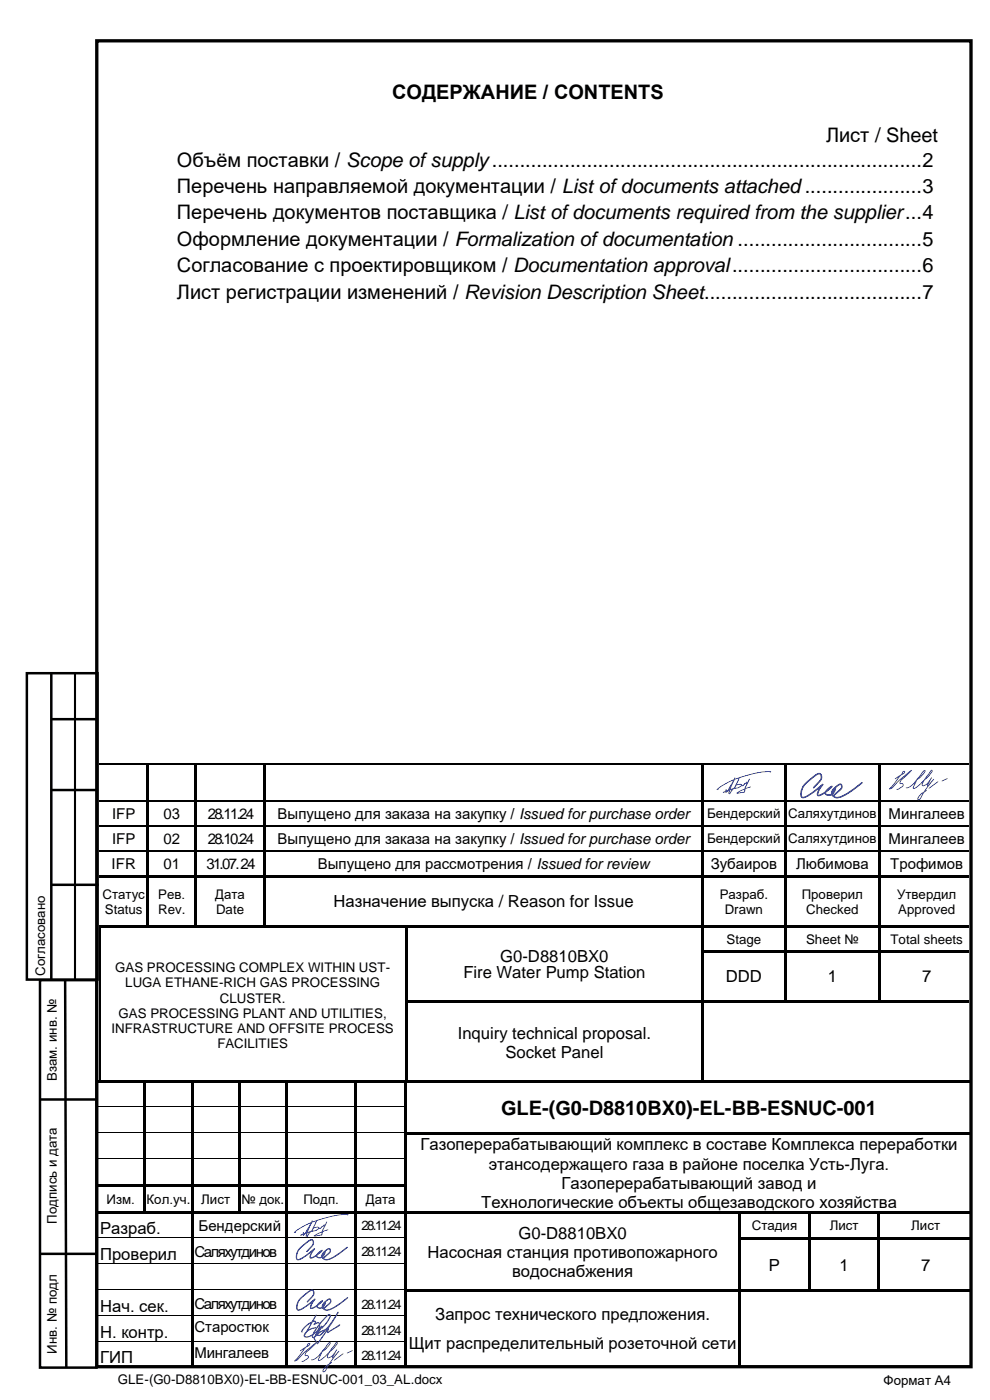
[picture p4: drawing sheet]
<svg xmlns="http://www.w3.org/2000/svg" width="210mm" height="297mm" viewBox="0 0 210 297" stroke-linecap="round" stroke-linejoin="round" font-family="sans-serif">
<path d="M20.5 8.7h185.5v281.2h-185.5z" fill="none" stroke="#000" stroke-width=".71" stroke-linecap="butt"/>
<path d="M5.7 142.8h15v65h-15zM10.8 152.6h10M10.9 142.8v65M10.8 167.6h10M10.9 187.7h10M8.5 207.9h12v82.2h-12zM13.8 207.9l.3 82.2M8.6 233.3h12M8.5 266h12" fill="none" stroke="#000" stroke-width=".53"/>
<path d="M15.9 142.8v65" fill="none" stroke="#000" stroke-width=".44"/>
<g fill="#000">
<path d="M20.7 229.2h9.8v.5h-9.8z" fill-rule="evenodd"/>
<path d="M30.5 229.2h.5v.5h-.5z" fill-rule="evenodd"/>
<path d="M30.5 229.7h.5v5h-.5z" fill-rule="evenodd"/>
<path d="M30.5 234.7h.5v.5h-.5z" fill-rule="evenodd"/>
<path d="M31 229.2h9.5v.5h-9.5z" fill-rule="evenodd"/>
<path d="M40.5 229.2h.5v.5h-.5z" fill-rule="evenodd"/>
<path d="M40.5 229.7h.5v5h-.5z" fill-rule="evenodd"/>
<path d="M40.5 234.7h.5v.5h-.5z" fill-rule="evenodd"/>
<path d="M41 229.2h9.5v.5h-9.5z" fill-rule="evenodd"/>
<path d="M50.5 229.2h.5v.5h-.5z" fill-rule="evenodd"/>
<path d="M50.5 229.7h.5v5h-.5z" fill-rule="evenodd"/>
<path d="M50.5 234.7h.5v.5h-.5z" fill-rule="evenodd"/>
<path d="M51 229.2h9.5v.5h-9.5z" fill-rule="evenodd"/>
<path d="M60.5 229.2h.5v.5h-.5z" fill-rule="evenodd"/>
<path d="M60.5 229.7h.5v5h-.5z" fill-rule="evenodd"/>
<path d="M60.5 234.7h.5v.5h-.5z" fill-rule="evenodd"/>
<path d="M61 229.2h14.3v.5h-14.3z" fill-rule="evenodd"/>
<path d="M75.3 229.2h.5v.5h-.5z" fill-rule="evenodd"/>
<path d="M75.3 229.7h.5v5h-.5z" fill-rule="evenodd"/>
<path d="M75.3 234.7h.5v.5h-.5z" fill-rule="evenodd"/>
<path d="M75.8 229.2h10v.5h-10z" fill-rule="evenodd"/>
<path d="M85.8 229.2h.5v.5h-.5z" fill-rule="evenodd"/>
<path d="M85.8 229.7h.5v5h-.5z" fill-rule="evenodd"/>
<path d="M85.8 234.7h.5v.5h-.5z" fill-rule="evenodd"/>
<path d="M86.3 229.2h119.7v.5h-119.7z" fill-rule="evenodd"/>
<path d="M20.7 251.3h9.8v.5h-9.8z" fill-rule="evenodd"/>
<path d="M20.7 257h9.8v.5h-9.8z" fill-rule="evenodd"/>
<path d="M30.5 235.2h.5v5h-.5z" fill-rule="evenodd"/>
<path d="M30.5 240.2h.5v.5h-.5z" fill-rule="evenodd"/>
<path d="M30.5 240.7h.5v5h-.5z" fill-rule="evenodd"/>
<path d="M30.5 245.7h.5v.6h-.5z" fill-rule="evenodd"/>
<path d="M30.5 246.3h.5v5h-.5z" fill-rule="evenodd"/>
<path d="M30.5 251.3h.5v.5h-.5z" fill-rule="evenodd"/>
<path d="M30.5 251.8h.5v5.2h-.5z" fill-rule="evenodd"/>
<path d="M30.5 257h.5v.5h-.5z" fill-rule="evenodd"/>
<path d="M31 251.3h9.5v.5h-9.5z" fill-rule="evenodd"/>
<path d="M31 257h9.5v.5h-9.5z" fill-rule="evenodd"/>
<path d="M40.5 235.2h.5v5h-.5z" fill-rule="evenodd"/>
<path d="M40.5 240.2h.5v.5h-.5z" fill-rule="evenodd"/>
<path d="M40.5 240.7h.5v5h-.5z" fill-rule="evenodd"/>
<path d="M40.5 245.7h.5v.6h-.5z" fill-rule="evenodd"/>
<path d="M40.5 246.3h.5v5h-.5z" fill-rule="evenodd"/>
<path d="M40.5 251.3h.5v.5h-.5z" fill-rule="evenodd"/>
<path d="M40.5 251.8h.5v5.2h-.5z" fill-rule="evenodd"/>
<path d="M40.5 257h.5v.5h-.5z" fill-rule="evenodd"/>
<path d="M41 251.3h9.5v.5h-9.5z" fill-rule="evenodd"/>
<path d="M41 257h9.5v.5h-9.5z" fill-rule="evenodd"/>
<path d="M50.5 235.2h.5v5h-.5z" fill-rule="evenodd"/>
<path d="M50.5 240.2h.5v.5h-.5z" fill-rule="evenodd"/>
<path d="M50.5 240.7h.5v5h-.5z" fill-rule="evenodd"/>
<path d="M50.5 245.7h.5v.6h-.5z" fill-rule="evenodd"/>
<path d="M50.5 246.3h.5v5h-.5z" fill-rule="evenodd"/>
<path d="M50.5 251.3h.5v.5h-.5z" fill-rule="evenodd"/>
<path d="M50.5 251.8h.5v5.2h-.5z" fill-rule="evenodd"/>
<path d="M50.5 257h.5v.5h-.5z" fill-rule="evenodd"/>
<path d="M51 251.3h9.5v.5h-9.5z" fill-rule="evenodd"/>
<path d="M51 257h9.5v.5h-9.5z" fill-rule="evenodd"/>
<path d="M60.5 235.2h.5v5h-.5z" fill-rule="evenodd"/>
<path d="M60.5 240.2h.5v.5h-.5z" fill-rule="evenodd"/>
<path d="M60.5 240.7h.5v5h-.5z" fill-rule="evenodd"/>
<path d="M60.5 245.7h.5v.6h-.5z" fill-rule="evenodd"/>
<path d="M60.5 246.3h.5v5h-.5z" fill-rule="evenodd"/>
<path d="M60.5 251.3h.5v.5h-.5z" fill-rule="evenodd"/>
<path d="M60.5 251.8h.5v5.2h-.5z" fill-rule="evenodd"/>
<path d="M60.5 257h.5v.5h-.5z" fill-rule="evenodd"/>
<path d="M61 251.3h14.3v.5h-14.3z" fill-rule="evenodd"/>
<path d="M61 257h14.3v.5h-14.3z" fill-rule="evenodd"/>
<path d="M75.3 235.2h.5v5h-.5z" fill-rule="evenodd"/>
<path d="M75.3 240.2h.5v.5h-.5z" fill-rule="evenodd"/>
<path d="M75.3 240.7h.5v5h-.5z" fill-rule="evenodd"/>
<path d="M75.3 245.7h.5v.6h-.5z" fill-rule="evenodd"/>
<path d="M75.3 246.3h.5v5h-.5z" fill-rule="evenodd"/>
<path d="M75.3 251.3h.5v.5h-.5z" fill-rule="evenodd"/>
<path d="M75.3 251.8h.5v5.2h-.5z" fill-rule="evenodd"/>
<path d="M75.3 257h.5v.5h-.5z" fill-rule="evenodd"/>
<path d="M75.8 251.3h10v.5h-10z" fill-rule="evenodd"/>
<path d="M75.8 257h10v.5h-10z" fill-rule="evenodd"/>
<path d="M85.8 235.2h.5v5h-.5z" fill-rule="evenodd"/>
<path d="M85.8 240.2h.5v.5h-.5z" fill-rule="evenodd"/>
<path d="M85.8 240.7h.5v5h-.5z" fill-rule="evenodd"/>
<path d="M85.8 245.7h.5v.6h-.5z" fill-rule="evenodd"/>
<path d="M85.8 246.3h.5v5h-.5z" fill-rule="evenodd"/>
<path d="M85.8 251.3h.5v.5h-.5z" fill-rule="evenodd"/>
<path d="M85.8 251.8h.5v5.2h-.5z" fill-rule="evenodd"/>
<path d="M85.8 257h.5v.5h-.5z" fill-rule="evenodd"/>
<path d="M86.3 240.2h119.7v.5h-119.7z" fill-rule="evenodd"/>
<path d="M86.3 257h70.3v.5h-70.3z" fill-rule="evenodd"/>
<path d="M156.6 257h.6v.5h-.6z" fill-rule="evenodd"/>
<path d="M157.2 257h14.3v.5h-14.3z" fill-rule="evenodd"/>
<path d="M171.5 257h.5v.5h-.5z" fill-rule="evenodd"/>
<path d="M172 257h14.2v.5h-14.2z" fill-rule="evenodd"/>
<path d="M186.2 257h.5v.5h-.5z" fill-rule="evenodd"/>
<path d="M186.7 257h19.3v.5h-19.3z" fill-rule="evenodd"/>
<path d="M40.5 257.5h.5v5h-.5z" fill-rule="evenodd"/>
<path d="M40.5 262.5h.5v.5h-.5z" fill-rule="evenodd"/>
<path d="M40.5 263h.5v5h-.5z" fill-rule="evenodd"/>
<path d="M40.5 268h.5v.6h-.5z" fill-rule="evenodd"/>
<path d="M40.5 268.6h.5v4.9h-.5z" fill-rule="evenodd"/>
<path d="M40.5 273.5h.5v.6h-.5z" fill-rule="evenodd"/>
<path d="M40.5 274.1h.5v5h-.5z" fill-rule="evenodd"/>
<path d="M40.5 279.1h.5v.5h-.5z" fill-rule="evenodd"/>
<path d="M60.5 257.5h.5v5h-.5z" fill-rule="evenodd"/>
<path d="M60.5 262.5h.5v.5h-.5z" fill-rule="evenodd"/>
<path d="M60.5 263h.5v5h-.5z" fill-rule="evenodd"/>
<path d="M60.5 268h.5v.6h-.5z" fill-rule="evenodd"/>
<path d="M60.5 268.6h.5v4.9h-.5z" fill-rule="evenodd"/>
<path d="M60.5 273.5h.5v.6h-.5z" fill-rule="evenodd"/>
<path d="M60.5 274.1h.5v5h-.5z" fill-rule="evenodd"/>
<path d="M60.5 279.1h.5v.5h-.5z" fill-rule="evenodd"/>
<path d="M75.3 257.5h.5v5h-.5z" fill-rule="evenodd"/>
<path d="M75.3 262.5h.5v.5h-.5z" fill-rule="evenodd"/>
<path d="M75.3 263h.5v5h-.5z" fill-rule="evenodd"/>
<path d="M75.3 268h.5v.6h-.5z" fill-rule="evenodd"/>
<path d="M75.3 268.6h.5v4.9h-.5z" fill-rule="evenodd"/>
<path d="M75.3 273.5h.5v.6h-.5z" fill-rule="evenodd"/>
<path d="M75.3 274.1h.5v5h-.5z" fill-rule="evenodd"/>
<path d="M75.3 279.1h.5v.5h-.5z" fill-rule="evenodd"/>
<path d="M85.8 257.5h.5v5h-.5z" fill-rule="evenodd"/>
<path d="M85.8 262.5h.5v.5h-.5z" fill-rule="evenodd"/>
<path d="M85.8 263h.5v5h-.5z" fill-rule="evenodd"/>
<path d="M85.8 268h.5v.6h-.5z" fill-rule="evenodd"/>
<path d="M85.8 268.6h.5v4.9h-.5z" fill-rule="evenodd"/>
<path d="M85.8 273.5h.5v.6h-.5z" fill-rule="evenodd"/>
<path d="M85.8 274.1h.5v5h-.5z" fill-rule="evenodd"/>
<path d="M85.8 279.1h.5v.5h-.5z" fill-rule="evenodd"/>
<path d="M86.3 273.5h70.3v.6h-70.3z" fill-rule="evenodd"/>
<path d="M156.6 257.5h.6v5h-.6z" fill-rule="evenodd"/>
<path d="M156.6 262.5h.6v.5h-.6z" fill-rule="evenodd"/>
<path d="M156.6 263h.6v5h-.6z" fill-rule="evenodd"/>
<path d="M156.6 268h.6v.6h-.6z" fill-rule="evenodd"/>
<path d="M156.6 268.6h.6v4.9h-.6z" fill-rule="evenodd"/>
<path d="M156.6 273.5h.6v.6h-.6z" fill-rule="evenodd"/>
<path d="M156.6 274.1h.6v5h-.6z" fill-rule="evenodd"/>
<path d="M156.6 279.1h.6v.5h-.6z" fill-rule="evenodd"/>
<path d="M157.2 262.5h14.3v.5h-14.3z" fill-rule="evenodd"/>
<path d="M157.2 273.5h14.3v.6h-14.3z" fill-rule="evenodd"/>
<path d="M171.5 257.5h.5v5h-.5z" fill-rule="evenodd"/>
<path d="M171.5 262.5h.5v.5h-.5z" fill-rule="evenodd"/>
<path d="M171.5 263h.5v5h-.5z" fill-rule="evenodd"/>
<path d="M171.5 268h.5v.6h-.5z" fill-rule="evenodd"/>
<path d="M171.5 268.6h.5v4.9h-.5z" fill-rule="evenodd"/>
<path d="M171.5 273.5h.5v.6h-.5z" fill-rule="evenodd"/>
<path d="M172 262.5h14.2v.5h-14.2z" fill-rule="evenodd"/>
<path d="M172 273.5h14.2v.6h-14.2z" fill-rule="evenodd"/>
<path d="M186.2 257.5h.5v5h-.5z" fill-rule="evenodd"/>
<path d="M186.2 262.5h.5v.5h-.5z" fill-rule="evenodd"/>
<path d="M186.2 263h.5v5h-.5z" fill-rule="evenodd"/>
<path d="M186.2 268h.5v.6h-.5z" fill-rule="evenodd"/>
<path d="M186.2 268.6h.5v4.9h-.5z" fill-rule="evenodd"/>
<path d="M186.2 273.5h.5v.6h-.5z" fill-rule="evenodd"/>
<path d="M186.7 262.5h19.3v.5h-19.3z" fill-rule="evenodd"/>
<path d="M186.7 273.5h19.3v.6h-19.3z" fill-rule="evenodd"/>
<path d="M40.5 279.6h.5v5h-.5z" fill-rule="evenodd"/>
<path d="M40.5 284.6h.5v.5h-.5z" fill-rule="evenodd"/>
<path d="M40.5 285.1h.5v4.7h-.5z" fill-rule="evenodd"/>
<path d="M60.5 279.6h.5v5h-.5z" fill-rule="evenodd"/>
<path d="M60.5 284.6h.5v.5h-.5z" fill-rule="evenodd"/>
<path d="M60.5 285.1h.5v4.7h-.5z" fill-rule="evenodd"/>
<path d="M75.3 279.6h.5v5h-.5z" fill-rule="evenodd"/>
<path d="M75.3 284.6h.5v.5h-.5z" fill-rule="evenodd"/>
<path d="M75.3 285.1h.5v4.7h-.5z" fill-rule="evenodd"/>
<path d="M85.8 279.6h.5v5h-.5z" fill-rule="evenodd"/>
<path d="M85.8 284.6h.5v.5h-.5z" fill-rule="evenodd"/>
<path d="M85.8 285.1h.5v4.7h-.5z" fill-rule="evenodd"/>
<path d="M156.6 279.6h.6v5h-.6z" fill-rule="evenodd"/>
<path d="M156.6 284.6h.6v.5h-.6z" fill-rule="evenodd"/>
<path d="M156.6 285.1h.6v4.7h-.6z" fill-rule="evenodd"/>
</g>
<g fill="none" stroke="#000" stroke-width=".21">
<path d="M20.7 234.8h9.8M31 234.8h9.5M41 234.8h9.5M51 234.8h9.5M61 234.8h14.3M75.8 234.8h10M20.7 240.3h9.8M20.7 245.8h9.8M31 240.3h9.5M31 245.8h9.5M41 240.3h9.5M41 245.8h9.5"/>
<path d="M51 240.3h9.5M51 245.8h9.5M61 240.3h14.3M61 245.8h14.3M75.8 240.3h10M75.8 245.8h10M20.7 262.6h19.8M20.7 268.1h19.8M20.7 273.6h19.8M20.7 279.1h19.8M41 262.6h19.5M41 268.1h19.5"/>
<path d="M41 273.6h19.5M41 279.1h19.5M61 262.6h14.3M61 268.1h14.3M61 273.6h14.3M61 279.1h14.3M75.8 262.6h10M75.8 268.1h10M75.8 273.6h10M75.8 279.1h10M20.7 284.7h19.8M41 284.7h19.5"/>
<path d="M61 284.7h14.3M75.8 284.7h10"/>
</g>
<path d="M62.9 260.9l.2-.1zM65.2 261l-.2 .5zM66.5 262.2l.2-.1z" fill-rule="evenodd" fill="#9a9cfa"/>
<path d="M62.4 261.4l.1 .2 .3-.1-.2-.1 .9-.6 2.4-1.3-1.2 2.1-.3 .1 .1-.3h-.2l-.1 .4-.5 .3h.3l.2-.1 .1 .2 .7-.5-.1 .6h.1l.1-.1a.6 .6 0 0 1 .5-.8l-.5 1 1-1.1 1-.2 1.7-.9-.5 .8a.88 .88 0 0 1-.9 .6l-.9 .6 .3 .1 1.5-.2a1.22 1.22 0 0 1 1.3-1.1l-.1-.2-1 .4 .8-2-.4 .6h-.2l-.8 .8-.5-.4-.8 .2 .6-1.4 3.5-1 1.4-.2 1.5-.1 .1 .1 .2-.1-.3-.1a21.3 21.3 0 0 0-6.1 1.1l-1.2 .5v-.2l-.1-.1-.2 .4-2.4 1.2zM66.2 259.4l-.9 2 .8-.4 .9-1.9zM66.6 260.6l-.3 .5 .5-.1 .8-.5zM65.2 261l-.2 .5zM66.9 262.2l1.2-.2 .1-.5z" fill-rule="evenodd" fill="#0808f0"/>
<g fill="none" stroke="#000" stroke-width=".25">
<path d="M21.1 162.2h10.1M21.1 169.9h10M21.1 175.2h10M31.5 162.2h9.9M31.7 175.2h9.6M31.9 169.9h9.4M41.6 162.2h14.4M41.8 175.2h14.1M42 169.9h13.9M56.2 162.2h92.7M56.4 175.2h92.4M56.6 169.9h92.2"/>
<path d="M149.1 162.2h17.3M149.3 175.2h17M149.6 169.9h16.7M166.7 162.2h19.8M166.9 175.2h19.5M167.1 169.9h19.3M186.7 162.2h18.9M186.9 175.2h18.7M187.1 169.9h18.5M21.1 180.5h10M31.7 180.5h9.6M41.8 180.5h14.1"/>
<path d="M56.4 180.5h92.4M149.3 180.5h17M166.9 180.5h19.5M186.9 180.5h18.7"/>
</g>
<g fill="#000">
<path d="M31.1 170.1h.6z" fill-rule="evenodd"/>
<path d="M31.1 169.8h.3v.3h-.3z" fill-rule="evenodd"/>
<path d="M31.1 162.2h.6v12.8h-.6z" fill-rule="evenodd"/>
<path d="M31.1 175.1h.6v.3h-.6z" fill-rule="evenodd"/>
<path d="M31.2 162.3h.4z" fill-rule="evenodd"/>
<path d="M31.2 162h.3v.3h-.3z" fill-rule="evenodd"/>
<path d="M31.4 169.8h.3v.3h-.3z" fill-rule="evenodd"/>
<path d="M31.7 169.8h.2v.3h-.2z" fill-rule="evenodd"/>
<path d="M41.3 170.1h.5z" fill-rule="evenodd"/>
<path d="M41.3 169.8h.2v.3h-.2z" fill-rule="evenodd"/>
<path d="M41.3 162.2h.5v12.8h-.5z" fill-rule="evenodd"/>
<path d="M41.3 175.1h.5v.3h-.5z" fill-rule="evenodd"/>
<path d="M41.4 162.3h.3z" fill-rule="evenodd"/>
<path d="M41.4 162h.2v.3h-.2z" fill-rule="evenodd"/>
<path d="M41.5 169.8h.3v.3h-.3z" fill-rule="evenodd"/>
<path d="M41.8 169.8h.2v.3h-.2z" fill-rule="evenodd"/>
<path d="M55.9 170.1h.5z" fill-rule="evenodd"/>
<path d="M55.9 169.8h.2v.3h-.2z" fill-rule="evenodd"/>
<path d="M55.9 162.2h.5v12.8h-.5z" fill-rule="evenodd"/>
<path d="M55.9 175.1h.5v.3h-.5z" fill-rule="evenodd"/>
<path d="M56 162.3h.3z" fill-rule="evenodd"/>
<path d="M56 162h.2v.3h-.2z" fill-rule="evenodd"/>
<path d="M56.1 169.8h.3v.3h-.3z" fill-rule="evenodd"/>
<path d="M56.4 169.8h.2v.3h-.2z" fill-rule="evenodd"/>
<path d="M148.8 170.1h.5z" fill-rule="evenodd"/>
<path d="M148.8 169.8h.2v.3h-.2z" fill-rule="evenodd"/>
<path d="M148.8 162.3h.5v12.7h-.5z" fill-rule="evenodd"/>
<path d="M148.8 175.1h.5v.3h-.5z" fill-rule="evenodd"/>
<path d="M148.9 162.3h.3z" fill-rule="evenodd"/>
<path d="M148.9 162h.2v.3h-.2z" fill-rule="evenodd"/>
<path d="M149 169.8h.3v.3h-.3z" fill-rule="evenodd"/>
<path d="M149.3 169.8h.3v.3h-.3z" fill-rule="evenodd"/>
<path d="M166.3 170.1h.6z" fill-rule="evenodd"/>
<path d="M166.3 169.8h.3v.3h-.3z" fill-rule="evenodd"/>
<path d="M166.3 162.3h.6v12.7h-.6z" fill-rule="evenodd"/>
<path d="M166.3 175.1h.6v.3h-.6z" fill-rule="evenodd"/>
<path d="M166.4 162.3h.4z" fill-rule="evenodd"/>
<path d="M166.4 162h.3v.3h-.3z" fill-rule="evenodd"/>
<path d="M166.6 169.8h.3v.3h-.3z" fill-rule="evenodd"/>
<path d="M166.9 169.8h.2v.3h-.2z" fill-rule="evenodd"/>
<path d="M186.4 170.1h.5z" fill-rule="evenodd"/>
<path d="M186.4 169.8h.2v.3h-.2z" fill-rule="evenodd"/>
<path d="M186.4 162.3h.5v12.7h-.5z" fill-rule="evenodd"/>
<path d="M186.4 175.1h.5v.3h-.5z" fill-rule="evenodd"/>
<path d="M186.5 162.3h.3z" fill-rule="evenodd"/>
<path d="M186.5 162h.2v.3h-.2z" fill-rule="evenodd"/>
<path d="M186.6 169.8h.3v.3h-.3z" fill-rule="evenodd"/>
<path d="M186.9 169.8h.2v.3h-.2z" fill-rule="evenodd"/>
<path d="M21.1 196.3h.3v.5h-.3z" fill-rule="evenodd"/>
<path d="M21.1 196.3h.3v.5h-.3z" fill-rule="evenodd"/>
<path d="M21.1 185.7h10v.5h-10z" fill-rule="evenodd"/>
<path d="M21.4 196.3h.5v.5h-.5z" fill-rule="evenodd"/>
<path d="M21.9 196.3h9.2v.5h-9.2z" fill-rule="evenodd"/>
<path d="M31.1 175.4h.6v5h-.6z" fill-rule="evenodd"/>
<path d="M31.1 180.4h.6v.3h-.6z" fill-rule="evenodd"/>
<path d="M31.1 180.7h.6v5h-.6z" fill-rule="evenodd"/>
<path d="M31.1 185.7h.6v.5h-.6z" fill-rule="evenodd"/>
<path d="M31.1 186.2h.6v10.1h-.6z" fill-rule="evenodd"/>
<path d="M31.1 196.3h.6v.5h-.6z" fill-rule="evenodd"/>
<path d="M31.7 185.7h9.6v.5h-9.6z" fill-rule="evenodd"/>
<path d="M31.7 196.3h9.6v.5h-9.6z" fill-rule="evenodd"/>
<path d="M41.3 175.4h.5v5h-.5z" fill-rule="evenodd"/>
<path d="M41.3 180.4h.5v.3h-.5z" fill-rule="evenodd"/>
<path d="M41.3 180.7h.5v5h-.5z" fill-rule="evenodd"/>
<path d="M41.3 185.7h.5v.5h-.5z" fill-rule="evenodd"/>
<path d="M41.3 186.2h.5v10.1h-.5z" fill-rule="evenodd"/>
<path d="M41.3 196.3h.5v.5h-.5z" fill-rule="evenodd"/>
<path d="M41.8 185.7h14.1v.5h-14.1z" fill-rule="evenodd"/>
<path d="M41.8 196.3h14.1v.5h-14.1z" fill-rule="evenodd"/>
<path d="M55.9 175.4h.5v5h-.5z" fill-rule="evenodd"/>
<path d="M55.9 180.4h.5v.3h-.5z" fill-rule="evenodd"/>
<path d="M55.9 180.7h.5v5h-.5z" fill-rule="evenodd"/>
<path d="M55.9 185.7h.5v.5h-.5z" fill-rule="evenodd"/>
<path d="M55.9 186.2h.5v10.1h-.5z" fill-rule="evenodd"/>
<path d="M55.9 196.3h.5v.5h-.5z" fill-rule="evenodd"/>
<path d="M56.4 185.7h92.4v.5h-92.4z" fill-rule="evenodd"/>
<path d="M56.4 196.3h29.5v.5h-29.5z" fill-rule="evenodd"/>
<path d="M85.9 196.3h.5v.5h-.5z" fill-rule="evenodd"/>
<path d="M86.4 196.3h62.4v.5h-62.4z" fill-rule="evenodd"/>
<path d="M148.8 175.4h.5v5h-.5z" fill-rule="evenodd"/>
<path d="M148.8 180.4h.5v.3h-.5z" fill-rule="evenodd"/>
<path d="M148.8 180.7h.5v5h-.5z" fill-rule="evenodd"/>
<path d="M148.8 185.7h.5v.5h-.5z" fill-rule="evenodd"/>
<path d="M148.8 186.2h.5v10.1h-.5z" fill-rule="evenodd"/>
<path d="M148.8 196.3h.5v.5h-.5z" fill-rule="evenodd"/>
<path d="M149.3 185.7h17v.5h-17z" fill-rule="evenodd"/>
<path d="M149.3 196.3h17v.5h-17z" fill-rule="evenodd"/>
<path d="M166.3 175.4h.6v5h-.6z" fill-rule="evenodd"/>
<path d="M166.3 180.4h.6v.3h-.6z" fill-rule="evenodd"/>
<path d="M166.3 180.7h.6v5h-.6z" fill-rule="evenodd"/>
<path d="M166.3 185.7h.6v.5h-.6z" fill-rule="evenodd"/>
<path d="M166.3 186.2h.6v10.1h-.6z" fill-rule="evenodd"/>
<path d="M166.3 196.3h.6v.5h-.6z" fill-rule="evenodd"/>
<path d="M166.9 185.7h19.5v.5h-19.5z" fill-rule="evenodd"/>
<path d="M166.9 196.3h19.5v.5h-19.5z" fill-rule="evenodd"/>
<path d="M186.4 175.4h.5v5h-.5z" fill-rule="evenodd"/>
<path d="M186.4 180.4h.5v.3h-.5z" fill-rule="evenodd"/>
<path d="M186.4 180.7h.5v5h-.5z" fill-rule="evenodd"/>
<path d="M186.4 185.7h.5v.5h-.5z" fill-rule="evenodd"/>
<path d="M186.4 186.2h.5v10.1h-.5z" fill-rule="evenodd"/>
<path d="M186.4 196.3h.5v.5h-.5z" fill-rule="evenodd"/>
<path d="M186.9 185.7h18.7v.5h-18.7z" fill-rule="evenodd"/>
<path d="M186.9 196.3h18.7v.5h-18.7z" fill-rule="evenodd"/>
<path d="M21.1 201.6h.3v.5h-.3z" fill-rule="evenodd"/>
<path d="M21.1 212.1h.3v.6h-.3z" fill-rule="evenodd"/>
<path d="M85.9 196.8h.5v4.8h-.5z" fill-rule="evenodd"/>
<path d="M85.9 201.6h.5v.5h-.5z" fill-rule="evenodd"/>
<path d="M85.9 202.1h.5v10h-.5z" fill-rule="evenodd"/>
<path d="M85.9 212.1h.5v.6h-.5z" fill-rule="evenodd"/>
<path d="M86.4 212.1h62.4v.6h-62.4z" fill-rule="evenodd"/>
<path d="M148.8 196.8h.5v4.8h-.5z" fill-rule="evenodd"/>
<path d="M148.8 201.6h.5v.5h-.5z" fill-rule="evenodd"/>
<path d="M148.8 202.1h.5v10h-.5z" fill-rule="evenodd"/>
<path d="M148.8 212.1h.5v.6h-.5z" fill-rule="evenodd"/>
<path d="M149.3 201.6h17v.5h-17z" fill-rule="evenodd"/>
<path d="M149.3 212.1h17v.6h-17z" fill-rule="evenodd"/>
<path d="M166.3 196.8h.6v4.8h-.6z" fill-rule="evenodd"/>
<path d="M166.3 201.6h.6v.5h-.6z" fill-rule="evenodd"/>
<path d="M166.3 202.1h.6v10h-.6z" fill-rule="evenodd"/>
<path d="M166.3 212.1h.6v.6h-.6z" fill-rule="evenodd"/>
<path d="M166.9 201.6h19.5v.5h-19.5z" fill-rule="evenodd"/>
<path d="M166.9 212.1h19.5v.6h-19.5z" fill-rule="evenodd"/>
<path d="M186.4 196.8h.5v4.8h-.5z" fill-rule="evenodd"/>
<path d="M186.4 201.6h.5v.5h-.5z" fill-rule="evenodd"/>
<path d="M186.4 202.1h.5v10h-.5z" fill-rule="evenodd"/>
<path d="M186.4 212.1h.5v.6h-.5z" fill-rule="evenodd"/>
<path d="M186.9 201.6h18.7v.5h-18.7z" fill-rule="evenodd"/>
<path d="M186.9 212.1h18.7v.6h-18.7z" fill-rule="evenodd"/>
<path d="M85.9 212.7h.5v17.1h-.5z" fill-rule="evenodd"/>
<path d="M148.8 212.7h.5v17.1h-.5z" fill-rule="evenodd"/>
</g>
<path d="M31.4 163.6v6.2M41.5 162.3v7.5M56.1 163.6v6.2M149.1 164.1v5.7M166.6 163.5v6.3M186.6 163.2v6.6" fill="none" stroke="#000" stroke-width=".34"/>
<path d="M21.2 196.8v4.8M21.2 202.1v10M21.2 212.7v17.1" fill="none" stroke="#000" stroke-width=".33"/>
<path d="M152.6 167l.1-.1zM154.9 167l-.2 .5zM156.2 168.2l.1-.1z" fill-rule="evenodd" fill="#9a9cfa"/>
<path d="M152.1 167.4v.2h.3l-.1-.2 .8-.6 2.5-1.3-1.2 2.2-.3 .1 .1-.3-.2-.1-.1 .4-.6 .3 .3 .1 .3-.2 .1 .2 .6-.5-.1 .7h.2v-.2a.6 .6 0 0 1 .6-.7l-.6 1 1-1.2 1-.1 1.7-1-.4 .8a.88 .88 0 0 1-.9 .7l-.9 .6 .3 .1 1.5-.3a1.22 1.22 0 0 1 1.3-1.1l-.2-.1-.9 .3 .8-2-.4 .6h-.2l-.9 .8-.5-.3-.7 .1 .6-1.3 3.5-1 1.4-.3h1.5l.1 .1 .2-.1-.4-.2a21.3 21.3 0 0 0-6 1.2l-1.3 .4 .1-.2h-.2l-.1 .3-2.4 1.2zM155.9 165.4l-.9 2 .8-.3 .9-2zM156.2 166.6l-.2 .5h.5l.7-.6zM154.9 167l-.2 .5zM156.5 168.2l1.3-.2 .1-.5z" fill-rule="evenodd" fill="#0808f0"/>
<path d="M66.9 285.3l-.2 .1zM66.1 285.7l.2-.1zM70.6 286.1l-.1 .1 .2-.2zM68.8 286.3l-.1 .1zM68 287.3l-.1 .1zM69.3 287.6l-.2 .1zM62.9 288.2l-.2 .2zM68.9 290l-.1 .1z" fill-rule="evenodd" fill="#98a7db"/>
<path d="M66 288.4v.1a2.24 2.24 0 0 0 2-1.2l-.2 .4a.75 .75 0 0 0-.2 1l.7-.3 1.2-1-.1 .3a.5 .5 0 0 0 .4 .5 .5 .5 0 0 0 .5-.3l.3-.1a2.24 2.24 0 0 1-1.4 1.9 1.72 1.72 0 0 0-.7 1.4 .82 .82 0 0 0 .9-.8l.4-.8 .6-.4v-.2l-.3 .2 1.9-2.4h-.3l-1 1.3 .8-1.7-.7 .8a1.31 1.31 0 0 1-1.3 .8 2.88 2.88 0 0 1 1.4-1.9l.5-.7a.3 .3 0 0 0 .3-.3 .3 .3 0 0 0-.4-.2l-1 1.2a7.3 7.3 0 0 1-2.7 2.6l.1-.4a3.7 3.7 0 0 1 1.6-2.1l.7-.8 .1-.5-.5 .1-1.1 1.4a4.5 4.5 0 0 1-2.5 2.1zM63.7 286.5v.2l.8-.5-2.1 2.5a1.49 1.49 0 0 0 1.4-.9l2.5-2.2-.6 .6a1.77 1.77 0 0 0-1 1.4v.1a.34 .34 0 0 1 .5 0 .34 .34 0 0 1 0 .4l-.9 .6-.3 .1a.58 .58 0 0 0 .9-.3 .52 .52 0 0 0 .6-.5 .52 .52 0 0 0-.5-.5h-.2a1.54 1.54 0 0 1 1-1.3l1.4-1.5-2.5 2-1.9 1.8 1-1.1a5.4 5.4 0 0 1 2-2.1v-.2a.38 .38 0 0 0-.5-.2 .38 .38 0 0 0-.2 .5zM71.4 284.9l-1.1 1.5 1-1.2zM69.8 285l-1.1 1.4 .9-.9 .4-.6zM65.4 285.2l-.1 .3 .4-.4zM73.6 287l.2 .1 1-.6h-.1zM70.8 288.5l.2 .1 1.8-1.4zM69.3 289.8l-.2 .2a.87 .87 0 0 0-.4 .9l.3-.2 .6-1z" fill-rule="evenodd" fill="#0f36ad"/>
<path d="M193.1 163.9l-.2 .1zM192.3 164.4l.2-.2zM196.8 164.8l-.2 .1 .3-.3zM195 165l-.1 .1zM194.2 166l-.1 .1zM195.5 166.2l-.2 .2zM189.1 166.9l-.2 .1zM195.1 168.6l-.1 .2z" fill-rule="evenodd" fill="#98a7db"/>
<path d="M192.2 167.1a2.24 2.24 0 0 0 2-1.1l-.2 .4a.75 .75 0 0 0-.2 1l.7-.3 1.2-1.1-.2 .4a.5 .5 0 0 0 .5 .4 .5 .5 0 0 0 .5-.2l.3-.2a2.24 2.24 0 0 1-1.4 1.9 1.72 1.72 0 0 0-.7 1.4 .82 .82 0 0 0 .9-.8l.4-.7 .6-.5-.1-.1-.2 .2 1.9-2.5h-.3l-1 1.3 .8-1.7-.7 .9a1.31 1.31 0 0 1-1.3 .7 2.88 2.88 0 0 1 1.4-1.8l.5-.7a.3 .3 0 0 0 .2-.4 .3 .3 0 0 0-.3-.2l-1 1.3a7.3 7.3 0 0 1-2.7 2.5l.1-.3a3.7 3.7 0 0 1 1.6-2.1l.7-.9 .1-.5-.5 .2-1.1 1.4a4.5 4.5 0 0 1-2.5 2.1zM189.9 165.2v.1l.8-.5-2.1 2.6a1.49 1.49 0 0 0 1.4-.9l2.5-2.2-.6 .5a1.77 1.77 0 0 0-1.1 1.5h.1a.34 .34 0 0 1 .4 0 .34 .34 0 0 1 .1 .5l-.9 .5-.3 .1a.58 .58 0 0 0 .9-.2 .52 .52 0 0 0 .6-.5 .52 .52 0 0 0-.5-.6l-.2 .1a1.54 1.54 0 0 1 1-1.3l1.4-1.5-2.5 1.9-1.9 1.9 1-1.2a5.4 5.4 0 0 1 2-2.1v-.2a.38 .38 0 0 0-.5-.1 .38 .38 0 0 0-.2 .4zM197.6 163.5l-1.1 1.5 1-1.2zM196 163.6l-1.1 1.5 .9-.9 .4-.7zM191.6 163.8l-.1 .3 .3-.4zM199.8 165.6l.1 .1 1.1-.5-.2-.1zM197 167.2l.2 .1 1.8-1.5zM195.5 168.4l-.2 .3a.87 .87 0 0 0-.5 .9l.4-.2 .5-1.1z" fill-rule="evenodd" fill="#0f36ad"/>
<path d="M63.8 264.5l-.3 .2zM69.1 266.6l-.1 .1z" fill-rule="evenodd" fill="#7e7dd3"/>
<path d="M63.5 264.7a2.44 2.44 0 0 0-.6 2.5 1.87 1.87 0 0 0 2-.6l1.1-.9a.75 .75 0 0 0 0 1.3l1-.5a.95 .95 0 0 0 1.3 .4 1.45 1.45 0 0 0 2.1 .2l1.5-1 1.9-1.4-.1-.1h-.2a8.7 8.7 0 0 1-4.4 2.5l-.4-.1 .5-.4a1.46 1.46 0 0 0 .9-1.7 1.65 1.65 0 0 0-1.7 .9l-.2 .5a.44 .44 0 0 1-.4 .4 .44 .44 0 0 1-.5-.3l1.1-1.1-.1-.2-.4 .3a3.6 3.6 0 0 1-2 1.4l.3-.8 .6-1-.1-.2a9.3 9.3 0 0 1-3.6 2.3 2.8 2.8 0 0 1 1.6-3l1.2-.9h.3l.1 .2a2.96 2.96 0 0 1-1.3 2l.2 .2 .4-.4a2.41 2.41 0 0 0 1-1.7 .61 .61 0 0 0-.4-.6 .61 .61 0 0 0-.7 .2zM69.1 265.5l-.3 .8-.3 .4 .5-.3a1.43 1.43 0 0 0 .9-1.3zM68.7 265.8l-.2 .6z" fill-rule="evenodd" fill="#0404ac"/>
<path d="M63.9 275.2l-.3 .2zM69.2 277.3l-.1 .1z" fill-rule="evenodd" fill="#7e7dd3"/>
<path d="M63.6 275.4a2.44 2.44 0 0 0-.6 2.5 1.87 1.87 0 0 0 1.9-.6l1.2-.9a.75 .75 0 0 0 0 1.3l1-.5a.95 .95 0 0 0 1.3 .4 1.45 1.45 0 0 0 2.1 .1l1.5-.9 1.8-1.4v-.2l-.2 .1a8.7 8.7 0 0 1-4.4 2.5l-.4-.2 .4-.3a1.46 1.46 0 0 0 1-1.7 1.65 1.65 0 0 0-1.7 .9l-.2 .5a.44 .44 0 0 1-.4 .4 .44 .44 0 0 1-.5-.4l1.1-1-.1-.2-.4 .3a3.6 3.6 0 0 1-2 1.3l.3-.8 .6-.9-.1-.2a9.3 9.3 0 0 1-3.6 2.3 2.8 2.8 0 0 1 1.6-3l1.2-.9h.3l.1 .2a2.96 2.96 0 0 1-1.3 2l.2 .2 .3-.4a2.41 2.41 0 0 0 1.1-1.7 .61 .61 0 0 0-.4-.6 .61 .61 0 0 0-.7 .2zM69.2 276.2l-.3 .7-.3 .5 .5-.3a1.43 1.43 0 0 0 .9-1.3zM68.8 276.5l-.3 .5z" fill-rule="evenodd" fill="#0404ac"/>
<path d="M174.4 164.8v.1zM171 165.9l-.3 .3zM177.5 168.4l-.2 .2z" fill-rule="evenodd" fill="#7e7dd3"/>
<path d="M170.9 166a3 3 0 0 0-1 3.2 2.02 2.02 0 0 0 2.1-.6l1.7-1.2a1.58 1.58 0 0 0-.2 1.5 1.75 1.75 0 0 0 1.4-.5 1.22 1.22 0 0 0 1.5 .4 1.71 1.71 0 0 0 2.5 .2l2-1.2 2.1-1.7-.2-.2-.2 .1a12.6 12.6 0 0 1-5 3.1l-.7-.2 .4-.3a4 4 0 0 0 1.4-1.7 .59 .59 0 0 0-.3-.7 .59 .59 0 0 0-.7 .3 2.94 2.94 0 0 0-1.5 2h-.3a.53 .53 0 0 1-.7-.3l1.2-1.1 .2-.4a3.1 3.1 0 0 0-1.7 1.3l-1.3 .6a4.5 4.5 0 0 1 1.1-2.2l-.3-.1-1.4 1.2a5.9 5.9 0 0 1-2.7 1.5 2.93 2.93 0 0 1 1.5-3.3 4.1 4.1 0 0 1 2.1-1.4 1.25 1.25 0 0 1-.5 1.8l-.9 .9v.2a2.06 2.06 0 0 0 1.2-1 1.22 1.22 0 0 0 .7-1.1 1.22 1.22 0 0 0-.6-1.1 7.8 7.8 0 0 0-2.9 2zM177.4 167.1a2.08 2.08 0 0 1-.7 1.5l.6-.4a2.03 2.03 0 0 0 1.1-1.5l-.3-.1zM177 167.5l-.4 .6z" fill-rule="evenodd" fill="#0404ac"/>
<path d="M68.9 279.5l-.1 .1zM69 279.7v.1l.1-.2zM68.3 280.2l-.1 .1 .2-.2zM68.5 280.3l-.1 .1 .2-.2zM64.8 281.6l-.1 .1 .2-.2zM69.3 281.7l-.1 .1 .2-.2zM67 283.5v.1z" fill-rule="evenodd" fill="#8193d3"/>
<path d="M67 278.9l-.2 .3a4.2 4.2 0 0 1-2 2l-.8 1v.4h.2a2.98 2.98 0 0 1 1.6-1.8l-1.4 2.5a.52 .52 0 0 0 .8 .5l1-.4v.3l.3 .2 .5 .8a.34 .34 0 0 0 .2 .4 .34 .34 0 0 0 .4-.2l1.7-2.4 .1 .2 .2 .1 1.8-1.1a.66 .66 0 0 0 .7-.7l-2.5 1.6a3.7 3.7 0 0 1 1.1-2.2l.7-1.1a.89 .89 0 0 0 .3-1l-.5 .7a8.7 8.7 0 0 1-2.6 3.1l-.9 .5 .3-.5a6.9 6.9 0 0 0 2.2-2.9 .58 .58 0 0 0-.6-.4 .58 .58 0 0 0-.5 .5l-1.2 1.4-.4-.2-.4 .1a.38 .38 0 0 0-.2-.4 .38 .38 0 0 0-.4 0l.7-1.2zM69.4 279.3l-.1 .1a3.8 3.8 0 0 0-1.4 2.1v.1l.3-.4 .2 .3a5.5 5.5 0 0 0 1.5-2.4zM66.3 280.5l-.8 1.5 1.4-.5 .1 .2a2.65 2.65 0 0 0-2.3 1.7 1.81 1.81 0 0 0 2.1-1.3l.9-1.2-.3-.2-.8 .4 .2-.7zM67.6 281.3l-.9 1.4 .8-.7zM66.8 283.8l-.1 .1 .7 1 1.8-2.7a2.24 2.24 0 0 1-2.1 1.3zM67.5 283.1a1.25 1.25 0 0 0 1.2-.7zM66.5 283.2l-.1 .4 .4-.3 .3-.6z" fill-rule="evenodd" fill="#0c34ac"/>
<g font-size="4.2">
<text x="83.2" y="21">СОДЕРЖАНИЕ / CONTENTS</text>
<text x="37.5" y="35.3">Объём поставки / Scope ofsupply.............................................................................2</text>
<text x="175.2" y="30.1">Лист / Sheet</text>
<text x="37.5" y="40.9">Перечень направляемой документации / List ofdocuments attached.....................3</text>
<text x="37.5" y="46.5">Перечень документов поставщика / List of documents required from the supplier...4</text>
<text x="37.5" y="52.1">Оформление документации / Formalization of documentation .................................5</text>
<text x="37.5" y="57.7">Согласование с проектировщиком / Documentation approval..................................6</text>
<text x="37.5" y="63.3">Лист регистрации изменений / Revision Description Sheet.......................................7</text>
<text x="106.3" y="236.5">GLE-(G0-D8810BX0)-EL-BB-ESNUC-001</text>
</g>
<g font-size="3.5">
<text x="70.7" y="192.5">Назначение выпуска / Reason for Issue</text>
<text x="106.1" y="204">G0-D8810BX0</text>
<text x="98.3" y="207.6">Fire Water Pump Station</text>
<text x="154" y="208.4">DDD</text>
<text x="175.6" y="208.4">1</text>
<text x="195.6" y="208.4">7</text>
<text x="97.1" y="220.5">Inquiry technical proposal.</text>
<text x="107.2" y="224.6">Socket Panel</text>
<text x="89.2" y="244.1">Газоперерабатывающий комплекс в составе Комплекса переработки</text>
<text x="103.7" y="248.1">этансодержащего газа в районе поселка Усть-Луга.</text>
<text x="102.1" y="256.2">Технологические объекты общезаводского хозяйства</text>
<text x="119.1" y="252.2">Газоперерабатывающий завод и</text>
<text x="21.2" y="261.8">Разраб.</text>
<text x="110" y="262.8">G0-D8810BX0</text>
<text x="21.2" y="267.3">Проверил</text>
<text x="90.7" y="266.8">Насосная станция противопожарного</text>
<text x="163.1" y="269.6">Р</text>
<text x="178.1" y="269.6">1</text>
<text x="195.4" y="269.6">7</text>
<text x="108.6" y="270.9">водоснабжения</text>
<text x="21.2" y="278.3">Нач. сек.</text>
<text x="92.3" y="280.1">Запрос технического предложения.</text>
<text x="21.2" y="283.8">Н. контр.</text>
<text x="86.8" y="286.2">Щит распределительный розеточной сети</text>
<text x="21.2" y="289.2">ГИП</text>
</g>
<g font-size="3.2">
<text x="23.8" y="173.7">IFP</text>
<text x="34.7" y="173.7">03</text>
<text x="44.1" y="173.7">28.11.24</text>
<text x="58.9" y="173.7">Выпущено для заказа на закупку / Issued for purchase order</text>
<text x="188.5" y="173.7">Мингалеев</text>
<text x="23.8" y="179">IFP</text>
<text x="34.7" y="179">02</text>
<text x="44.1" y="179">28.10.24</text>
<text x="58.9" y="179">Выпущено для заказа на закупку / Issued for purchase order</text>
<text x="188.5" y="179">Мингалеев</text>
<text x="23.7" y="184.3">IFR</text>
<text x="34.7" y="184.3">01</text>
<text x="43.8" y="184.3">31.07.24</text>
<text x="67.4" y="184.3">Выпущено для рассмотрения / Issued forreview</text>
<text x="150.8" y="184.3">Зубаиров</text>
<text x="168.9" y="184.3">Любимова</text>
<text x="188.8" y="184.3">Трофимов</text>
<text x="42.1" y="261.2">Бендерский</text>
<text x="41.2" y="266.7">Саляхутдинов</text>
<text x="41.2" y="277.7">Саляхутдинов</text>
<text x="41.2" y="282.6">Старостюк</text>
<text x="41.2" y="288.1">Мингалеев</text>
</g>
<g font-size="2.8">
<text x="150" y="173.6">Бендерский</text>
<text x="167.2" y="173.6">Саляхутдинов</text>
<text x="150" y="178.9">Бендерский</text>
<text x="167.2" y="178.9">Саляхутдинов</text>
<text x="21.7" y="190.6">Статус</text>
<text x="33.6" y="190.6">Рев.</text>
<text x="45.6" y="190.6">Дата</text>
<text x="152.7" y="190.6">Разраб.</text>
<text x="170.1" y="190.6">Проверил</text>
<text x="190.3" y="190.6">Утвердил</text>
<text x="22.2" y="193.9">Status</text>
<text x="33.6" y="193.9">Rev.</text>
<text x="45.8" y="193.9">Date</text>
<text x="153.7" y="193.9">Drawn</text>
<text x="171" y="193.9">Checked</text>
<text x="190.6" y="193.9">Approved</text>
<text x="154.1" y="200.2">Stage</text>
<text x="171" y="200.2">Sheet №</text>
<text x="188.9" y="200.2">Total sheets</text>
<text x="9.5" y="207" transform="rotate(-90 9.5 207)">Согласовано</text>
<text x="24.4" y="206.2">GAS PROCESSING COMPLEX WITHIN UST-</text>
<text x="26.6" y="209.5">LUGA ETHANE-RICH GAS PROCESSING</text>
<text x="25.2" y="216">GAS PROCESSING PLANT AND UTILITIES,</text>
<text x="46.7" y="212.7">CLUSTER.</text>
<text x="23.7" y="219.2">INFRASTRUCTURE AND OFFSITE PROCESS</text>
<text x="46.1" y="222.4">FACILITIES</text>
<text x="12.1" y="229.3" transform="rotate(-90 12.1 229.3)">Взам. инв. №</text>
<text x="22.6" y="255.4">Изм.</text>
<text x="31.1" y="255.4">Кол.уч.</text>
<text x="42.7" y="255.4">Лист</text>
<text x="51.2" y="255.4">№ док.</text>
<text x="64.4" y="255.4">Подп.</text>
<text x="77.6" y="255.4">Дата</text>
<text x="12.1" y="259.6" transform="rotate(-90 12.1 259.6)">Подпись и дата</text>
<text x="76.7" y="261">28.11.24</text>
<text x="159.5" y="261">Стадия</text>
<text x="176" y="261">Лист</text>
<text x="193.3" y="261">Лист</text>
<text x="76.7" y="266.6">28.11.24</text>
<text x="76.7" y="277.6">28.11.24</text>
<text x="12.1" y="287.1" transform="rotate(-90 12.1 287.1)">Инв. № подл</text>
<text x="76.7" y="283.1">28.11.24</text>
<text x="25" y="293.6">GLE-(G0-D8810BX0)-EL-BB-ESNUC-001_03_AL.docx</text>
<text x="76.7" y="288.6">28.11.24</text>
<text x="187.5" y="293.8">Формат А4</text>
</g>
</svg>
